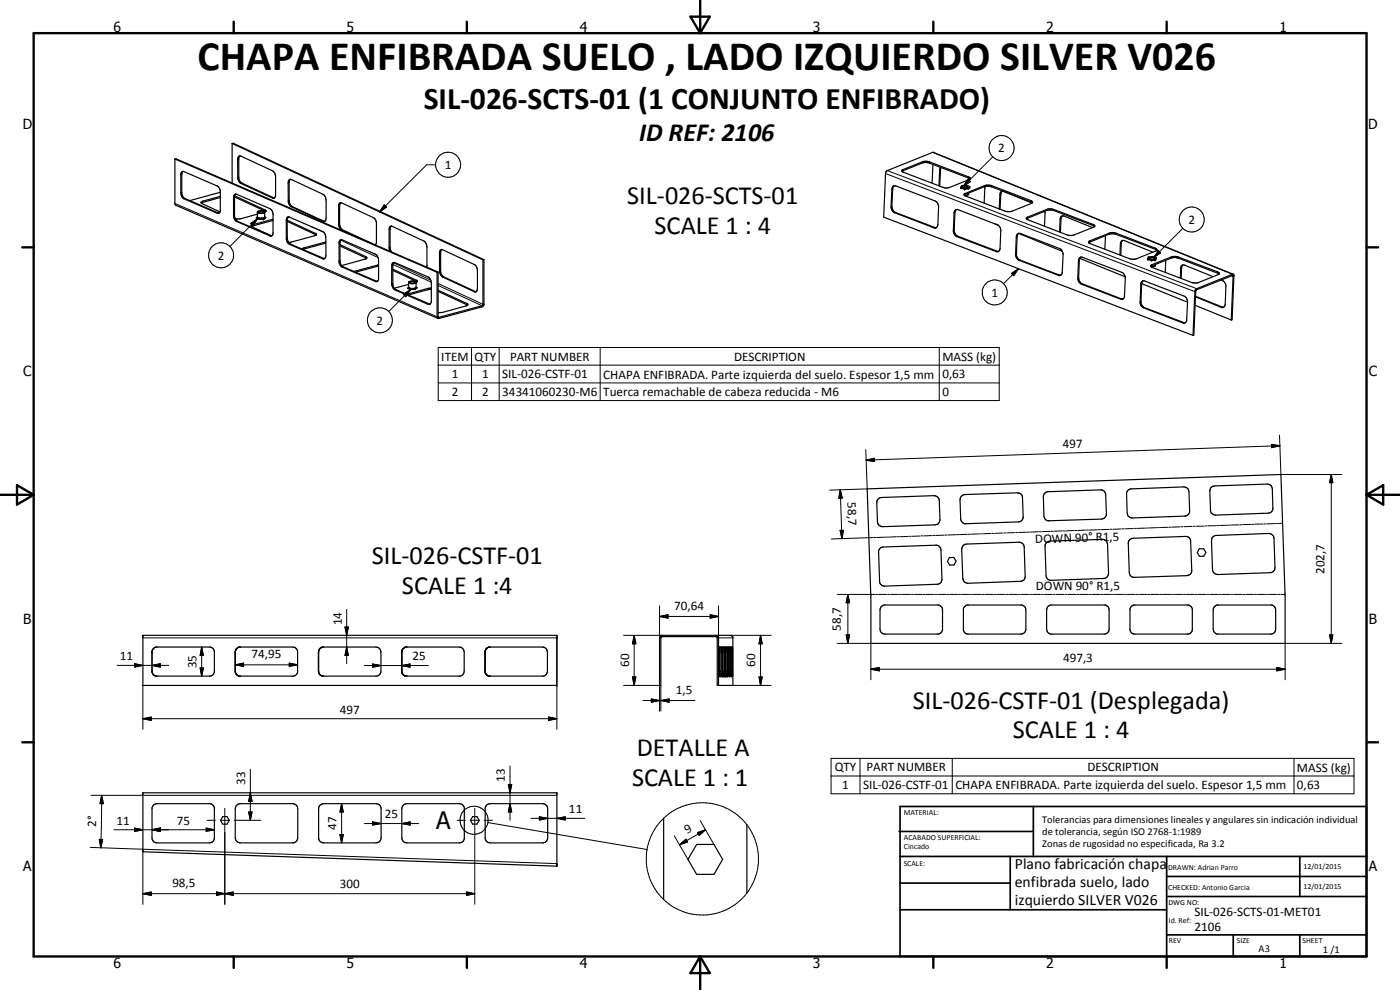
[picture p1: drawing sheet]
<svg xmlns="http://www.w3.org/2000/svg" width="420mm" height="297mm" viewBox="0 0 420 297" stroke-linecap="round" stroke-linejoin="round" font-family="sans-serif">
<g fill="none" stroke="#000" stroke-width=".35">
<path d="M52.5 47.7v13.3l.3 .6 78.7 33.9M52.5 47.7l.3-.1 78.7 34M52.5 47.7l78.7 34M54.4 51.7l.3-.2h.5l10.4 4.5 .5 1.3v5.9l-.2 .6-.7 .2-10.3-4.6-.6-1.6v-5.6zM54.9 51.4l-.3 .7v5.9l.5 1.3 10.6 4.6M66.1 58.9l-5.2 1.4-.5 .4 .2 .4 5.4 2.5M66.1 59.3l-5.7 1.7M66.1 57.7l-9.2 2.5M69.7 43.1v11.8M69.7 43.1l.3-.1 75.2 34.9M69.7 43.1l75.2 34.9M70.4 58.4l.6-.1 10.4 4.6 .5 1.2v6l-.3 .7-.4 .1-10.3-4.5-.4-.4-.4-1.3v-5.4z"/>
<path d="M70.4 59.1l9.3 4.4M70.4 58.8l9.1 4.2 .3 .2-.1 .3M70.4 58.7v6.2l.6 1.3 10.6 4.6M70.8 58.3l-.4 .4M71.6 46.9l.7-.1 9.7 4.6 .5 .5 .2 .9-.1 6.4-.3 .2h-.5l-9.5-4.4a2.13 2.13 0 0 1-.9-1.8l-.1-5.4zM72 46.8l-.3 .7v5.9l.3 1.1 .5 .4 9.8 4.5M87.2 53.8l-.4 .9v5.4l.1 .9 .5 .7 10.1 4.8M87.2 53.8l-.6 .3-.1 .8v5.6l.4 1.1 .5 .4 9.5 4.5h.5M87.2 53.8l9.7 4.5a2.13 2.13 0 0 1 1 1.8v5.4l-.5 1M267.9 56l.3-.2h.6l11.8 4.5a2.01 2.01 0 0 1 1.1 1.8l-.2 5.3a.89 .89 0 0 1-1.3 .9l-12.1-4.7-.6-1-.1-.6 .3-5.2zM268.4 55.8l-.5 .6-.2 5.5a2.16 2.16 0 0 0 1.1 1.9l12.2 4.5M270.7 51.4l6.3-2.6 .8-.1 1.1 .2 12.2 4.8"/>
<path d="M270.7 51.1l6.3-2.6 1.2-.1 12.5 4.7a.41 .41 0 0 1 .5 .3 .41 .41 0 0 1-.4 .5l-6 2.4-1.1 .1-12.8-4.8-.2-.2zM280 49.3l-.3 5.7M282.3 50.2l-.3 .6-.2 5M282.5 50.3l-.2 .4-.3 5.2M288.4 56.2h.1M288.4 56.2v.1M288.4 56.3l1 .4 1.2-.1M288.4 56.3l.9 .3M288.4 56.3h.1M288.5 56.3l.9 .3M289 55.9l.5-.1a.48 .48 0 0 1 .6 0 .48 .48 0 0 1 .2 .5 1.02 1.02 0 0 1-1.3-.3zM289.3 56.6h.3"/>
<path d="M289.3 56.6h.1M289.4 58.5l13 5 1.3-.1 6-2.4M289.4 58.5l6.1-2.5 1.3-.1 13 4.9M289.4 58.5l.1-.4 6-2.4 1.3-.2 12.6 4.7 .5 .4-.1 .2M290.6 56.6h.1M290.6 56.5l-1 .1M290.6 56.5v.1M290.6 56.6l-1.1 .1M290.7 58l-.2 .5-1 .1M290.8 56.4l-.2 .1M290.8 56.4v.1M290.8 56.5l-.2 .1"/>
<path d="M291 56l-.1-.1a2.62 2.62 0 0 0-2.2-.2l-.3 .5M291 56l-.2 .4M291 56l-.2 .5M295.5 56l-.2 5M300.8 57.4l-.5 .9-.2 4.5M300.8 57.4l8.9 3.5M300.8 57.4l-.4 .1-.3 .6-.2 4.6M77.1 65.4l.7 .4 1.4-.1M77.1 65.4l.7 .3M77.2 65.1l-.1 .3M77.2 64.3l-4.9 1.3-1.7 .1M77.5 65.3l.1 .1"/>
<path d="M77.5 65.3v.1M77.5 65.3l-.4 .1M77.6 63.5l.6-.1a.51 .51 0 0 1 .8 .4l-.9 .1zM77.6 65.4l1.5 .3M77.6 65.4l.2 .3M77.8 65.7l.1 .1M77.8 65.7h.1M77.9 65.7v.1M79.1 65.7h.1M79.1 65.7l-1.2 .1M79.2 65.7h.1M79.2 65.7h-.1"/>
<path d="M79.4 63.6a1.72 1.72 0 0 1-2.2 .1M79.4 65.2l-1.5 .5M79.4 63.6l-.6-.3a1.41 1.41 0 0 0-1.6 .3v1.6l.3 .1M79.4 65.2l-.2 .5M79.4 65.2h.1M79.4 63.6v1.6M79.4 65.1l.1 .1M79.5 65.2l.1 .1M79.6 65.3h.1M79.6 65.2l-.4 .5M79.6 65.3l-.4 .4M79.7 63.5l-.3 .2"/>
<path d="M81.9 65.8l-5.8 1.6-.6 .3 .1 .3 5.9 2.8M81.9 66.1l-6.3 1.8M86.1 65.4l.6-.3 10.1 4.4a1.85 1.85 0 0 1 1 1.7v5.4l-.3 .9-.3 .2-10.3-4.4-.7-.7-.3-.8zM86.2 66.1l8.6 4 .1 .4M86.2 66.4l8.7 4.1M86.6 65.1l-.4 .9v5.7l.6 1.3 10.6 4.6M94.9 70.5l-8.3 2.2M97.8 72.6l-6.6 1.8-.6 .3M97.8 72.9l-6.9 1.9M102 73.4l7.8 3.6 .3 .2-.1 .3M102 73.8l8 3.7M102 72.1l.7-.1 10.3 4.5 .6 1.3v5.9l-.2 .6-.7 .2-10.4-4.6-.5-1.3v-5.9z"/>
<path d="M102.3 60.8l-.4 .7v5.9l.3 .9 .4 .6 8.8 4M102.4 60.8l-.5 .2-.3 .6 .1 6.2 .7 1.2 2.2 1M102.4 60.8l10 4.8 .6 1.2v6l-.4 .6M102.4 71.9l-.4 1 .1 5.6 .3 1.1 .6 .5 10.2 4.4M110 77.5l-7.5 2.2M113.6 79.5l-7.4 1.9M113.6 79.8l-6.9 1.9M117 75.4l-.2-.9v-5.9l.2-.6 .5-.1 10.1 4.7 .5 1.6-.1 5.9M117.4 67.9l-.4 .9 .1 5.6 .4 1.2M117.8 78.9l.7-.1 10.4 4.6 .5 1.2v6l-.2 .6-.7 .1-10.3-4.6-.7-1.5v-5.4zM118.3 78.7l-.4 .8v5.9l.5 1.3 10.7 4.6M132.2 75.1l.5-.3 9.7 4.6 .5 .4 .4 1.4v5.3a.77 .77 0 0 1-.2 .8 .77 .77 0 0 1-.7 .2l-9.9-4.7-.6-1.5v-5.7z"/>
<path d="M132.6 74.8l-.4 .8v5.9l.6 1.3 10.1 4.7M144.9 78v13.4l-.1 .3-13 3.5-.3-.3M145.2 77.9v13.7l-.6 .5-13.1 3.4M145.2 77.9l-.3 .1M287.1 62.9l-.5 .9-.2 5.3v.5l.6 1 12.7 4.8M287.1 62.9l12.4 4.6M287.1 62.9l-.5 .3-.3 .7-.2 5.6 .4 1 .7 .5 11.7 4.5a.88 .88 0 0 0 1.2-1l.2-5.5-.3-.9-.5-.6M298.5 67.1l1 .4M305.4 70.1h.8l12.2 4.7 .7 1.6-.3 5.3a.87 .87 0 0 1-1.2 .9l-11.8-4.5a2.01 2.01 0 0 1-1-1.8l.2-5.3zM305.7 70l13.1 5.4M305.7 70l-.4 .9-.3 5.3 .1 .6 .6 1 12.6 4.7M308 65.7l6.1-2.5 1.7-.2 12.7 5"/>
<path d="M308 65.3l6.4-2.6h1.1l12.6 4.7 .5 .3-.4 .5-6.1 2.4-1.1 .1-12.7-4.8zM309.8 60.8l-.1 .2M313.6 63.4l-.1 4.5M318.8 64.8l-.4 .9-.1 4M318.9 64.8l9 3.5M318.9 64.8l-.5 .3-.2 .4-.2 4.1M324.1 77.3l.8-.1 11.7 4.5a1.94 1.94 0 0 1 1.1 1.8l-.2 5.3a.88 .88 0 0 1-1.2 .9l-11.8-4.4-.6-.5-.4-1.4 .2-5.3zM324.1 77.5l13.6 5.6M324.4 77.1l-.5 .9-.2 5.4 .2 .8 .4 .7 12.7 4.8M326.7 72.8l6.1-2.5 1.4-.2 13 5M326.8 72.5l6.3-2.6 .8-.1 1.1 .2 11.7 4.5 .5 .5-6.1 2.6-1.3 .2-12.8-4.8-.3-.2zM331.7 70.7l-.1 4.1"/>
<path d="M337 72.1l-.5 .9-.1 3.6M337 72.1l9 3.5M337 72.1l-.5 .3-.2 .5-.2 3.6M344.4 77.6l.1 .1M344.4 77.6h.1M344.5 77.7l1 .4M344.5 77.7l.8 .3M345 77.4l1-.2 .5 .4-.9 .2-.5-.2zM345.3 78h.2M345.3 78h.1M345.4 79.9l6.3-2.6h1.1l13 4.9M345.4 79.9v-.3l.3-.2 6-2.4h1.4l12.3 4.6 .5 .3-.1 .4"/>
<path d="M345.4 78v.1M345.4 79.9l.1 .2M345.4 78l.1 .1M345.5 78v.1M346.6 77.9l-1.3 .1M346.6 77.9h.1M346.7 78l-1.2 .1M346.7 77.9l-.1 .1M346.7 79.3l-.2 .6-1 .2M346.8 77.9h-.2M346.8 77.9h-.1M347 77.4l-1.1-.4-1.3 .1-.2 .5"/>
<path d="M347 77.4l-.2 .5M349.8 78.1l-.1 3.6M355 79.5l-.4 .6-.1 3.4M355 79.5l9.1 3.5M355 79.5l-.5 .3-.1 .4-.2 3.2M117.9 80.8l7.2 3.3 .1 .4M117.9 81.1l7.3 3.4M122.5 86.4l.8 .5 1.2-.1M122.5 86.5h.1M122.5 86.4v.1M122.5 86.5l.7 .3M122.6 84.7a1.81 1.81 0 0 0 2.3 .1"/>
<path d="M122.6 85.3l-4.3 1.2M122.6 86.1l.3 .3M122.6 84.7a1.88 1.88 0 0 1 2.3 0v1.5l-.3 .5M122.6 86.1l-.1 .3M122.6 84.7v1.4M122.9 86.4l.2 .1M122.9 86.4l-.4 .1M122.9 86.4l.1 .1M123 86.5l.6 .1M123.1 84.6a.9 .9 0 0 1 1.3 .2l-.2 .2a.84 .84 0 0 1-1.1-.4zM123.1 86.5l.1 .3M123.2 86.8h.1"/>
<path d="M123.2 86.8l.1 .1M123.3 86.8v.1M123.6 86.6l.9 .1M123.6 86.6l-.3 .2M123.8 86.6h-.2M124.5 86.8h.1M124.5 86.7v.1M124.5 86.7h.1M124.5 86.8l-1.2 .1M124.6 86.7v.1M124.9 86.1l.1 .2M124.9 86.3l-1 .3"/>
<path d="M124.9 86.3l.1 .1-.5 .4M125 86.3l-.4 .5M125.2 84.5l-.3 .2M129.4 86.4l-1 .1-6.4 1.8M129.4 86.8l-6.9 1.7M131.2 95l.3 .5M131.2 81.7v13.3M131.5 87.1l8.6 4 .3 .3-.1 .2M131.5 87.4l8.8 4.2M131.5 94.9l-.3 .1M131.5 81.6v13.3M131.5 81.6l-.3 .1"/>
<path d="M140.3 91.6l-7.5 2.1-1.3 .1M342.6 84.6l.8-.4 11.9 4.6a1.95 1.95 0 0 1 1.1 1.8l-.3 5.3a.87 .87 0 0 1-1.1 1l-11.8-4.5a1.72 1.72 0 0 1-1-1.8l.2-5.3zM342.6 85.1l13.8 5.6M343.1 84.3l-.5 .9-.2 5.3a1.88 1.88 0 0 0 1 1.8l12.3 4.5M345.5 80.1l12.6 4.8 1.4-.1 6.3-2.5M358.7 91.6l10.8 4.4M358.8 88.9l8.4 3.3M366.5 84a1.98 1.98 0 0 1 1.4 2l-.2 5.3a.9 .9 0 0 1-1.1 .9l-7.8-3.1M370.1 82.9l-.2-.3-11 4.5-.6 13.4-.3 .1M370.1 82.9l-.6 13.1M370.1 82.3l-90-36.6-13.9 5.5-.4 .5-.6 13.5 92.8 35.4M370.2 82.3l-11.1 4.3-.3 .4-.8 13.6"/>
<path d="M370.2 82.3l.1 .5M370.3 82.8l-.2 .1M370.3 82.8l-.5 13.1-.3 .1M260.3 146.7l124.1-4.3 1.3 36.4v14.2h-124.3v-14.2zM263.3 150l.7-.6 .6-.1 15.7-.6a1.6 1.6 0 0 1 1.6 1.5l.2 5.7a1.52 1.52 0 0 1-1.5 1.6l-15.7 .5a1.52 1.52 0 0 1-1.6-1.4l-.2-5.8zM288.5 148.9l1.1-.5 15.7-.5a1.45 1.45 0 0 1 1.6 1.4l.2 5.8a1.52 1.52 0 0 1-1.5 1.5l-15.7 .5a1.52 1.52 0 0 1-1.6-1.4l-.2-5.7zM313.5 148l1.1-.5 16-.5 .8 .4 .4 .7 .3 6.1-.3 .8-.9 .7-16 .6a1.45 1.45 0 0 1-1.6-1.5l-.2-6zM338.5 147.2l.7-.5 16.1-.6a1.52 1.52 0 0 1 1.5 1.5l.2 6-.4 .8-.5 .3-16.3 .7-.6-.1-.6-.5-.3-.8-.2-6.1zM363.3 146.5l.6-.6 .6-.1 15.8-.6a1.6 1.6 0 0 1 1.5 1.5l.2 5.7a1.45 1.45 0 0 1-1.4 1.6l-15.8 .6a1.52 1.52 0 0 1-1.5-1.5l-.2-5.8zM264.1 164.6l1-.5 15.7-.5 .9 .2 .6 .7 .1 .5 .3 8.8a1.45 1.45 0 0 1-1.4 1.5l-15.8 .6a1.52 1.52 0 0 1-1.5-1.5l-.3-9zM284.9 167.3h1.3l.7 1.1-.6 1.1h-1.3l-.7-1.1zM289 163.7l1.1-.5 15.7-.5a1.52 1.52 0 0 1 1.6 1.4l.3 8.8a1.39 1.39 0 0 1-1.5 1.5l-15.7 .6a1.52 1.52 0 0 1-1.5-1.5l-.4-8.7z"/>
<path d="M314 162.9l1.1-.6 15.7-.5 .9 .3 .4 .3 .3 .9 .3 8.7a1.52 1.52 0 0 1-1.5 1.6l-15.7 .5-.8-.2-.6-.7-.2-.5-.3-9.1zM339 162l1.1-.5 16.3-.5 .5 .3 .4 .8 .4 9.1a1.51 1.51 0 0 1-1.5 1.5l-15.7 .5a1.45 1.45 0 0 1-1.6-1.4l-.3-9.1zM359.9 164.7l1.3-.1 .7 1.1-.6 1.2h-1.3l-.7-1.1zM364 161.1l.8-.4 16-.6a1.59 1.59 0 0 1 1.5 1.4l.3 8.8-.2 .8-.6 .6-16.3 .7a1.6 1.6 0 0 1-1.6-1.5l-.3-8.7zM42.9 190.6h124.2v15.1h-124.2zM45.8 195.1v6.9M45.8 195.1l-.2 .5M46 194.6l-.2 .5M46.6 194.2h16.8l.5 .4 .4 .8v6.3l-.4 .7-.8 .5h-16.3l-.5-.3-.5-.6M46.6 194.2l-.6 .4M70.6 195.4v6l.3 .8M71 194.6l-.4 .8"/>
<path d="M71.1 194.6l-.5 .8M71.3 194.4l-.2 .2M71.5 194.2l-.5 .4M72.1 194.1l16.3 .1 .7 .6 .2 .6v6.3l-.2 .5-1 .7h-16.3l-.5-.3M72.1 194.1l-.6 .1M95.6 195.6v5.8M95.7 195.1l-.1 .5M96 194.6l-.3 .5M96.3 194.4l-.3 .2M97.1 194.1l16.3 .1 .7 .6 .2 .8v5.8l-.2 .8-1 .7h-16.3M97.1 194.1l-1.1 .5M97.1 194.1l-.6 .1"/>
<path d="M120.6 195.4v.2M120.7 195.1l-.1 6.6M120.9 194.8l-.2 .3M121.3 194.4l-.3 .2M121.5 194.2l-.7 .6 .3-.2M122.1 194.1h15.7a1.52 1.52 0 0 1 1.5 1.5v5.8l-.2 .8-.7 .6-16.6 .1M122.1 194.1l-.6 .1M145.6 195.4v6.3M145.6 195.4l.1 6.6M145.9 194.8l-.3 .6M146.2 194.4l.9-.3h15.7l1.1 .5 .4 1v5.8l-.3 .8-.6 .6-16.6 .1-.5-.3M146.3 194.4l-.7 1"/>
<path d="M146.8 194.2l-.6 .2M147.1 194.1l-.3 .1M167.1 191.3v.1M167.1 190.6v.1M198.1 191l.6-.4 20.9 .2 .4 .5v14.4h-4.7v-14.3l-.4-.4-16.5 .1-.1 14.6h-.4zM214.9 190.6l.1 .1M215.2 190.7l.4 .7M215.3 191.4h.3M215.6 191.4v14.3M215.8 194.1l.6 .1-.1 8.7h-.5l-.1-.3zM215.9 194.1l.1 8.8M216.3 194.1v.1"/>
<path d="M216.6 194.2l.6-.1v.3v8.5h-.6zM216.8 194.1v8.8M217.5 194.1h.6v8.8h-.6zM217.7 194.1v8.8M218.4 194.1l.6 .1-.1 8.7h-.5l-.1-.3zM218.6 194.1v8.8M218.9 194.1v.1M219.2 194.2l.6-.1 .1 .3-.1 8.5h-.6zM219.4 194.1v8.8M264.4 182.2l.9-.7 16.6 .1 .7 .6 .3 .6v6.3l-.7 .9-.6 .2h-16.6l-.6-.6-.3-.8v-5.8zM289.5 181.9l.8-.4 16.6 .1 .7 .6 .3 .8-.1 6.4-.6 .6-.5 .2h-16.7l-.9-1.1v-6.3zM314.5 181.9l.8-.4 16.6 .1 .7 .6 .3 .8-.1 6.4-.6 .6-.5 .2h-16.7l-.6-.6-.3-.8v-5.8z"/>
<path d="M339.5 181.9l.8-.4 16.6 .1 .7 .6 .2 .6-.1 6.6-.5 .6-.6 .2h-16.5l-.6-.4-.4-.7v-6.3zM364.4 182.2l.9-.7 16.6 .1 .7 .6 .3 .8-.2 6.4-.3 .4-.7 .4h-16.7l-.6-.6-.3-.8v-5.8zM45.6 201.4l.2 .6M70.6 201.7l.3 .5M70.9 202.2l.4 .4M95.6 201.4l.1 .6M95.6 201.7l.1 .3M95.6 201.4l.1 .3M95.7 202l.6 .6M96.3 202.6l.5 .3M96.5 202.8l.3 .1M120.6 201.7v-.3v.3"/>
<path d="M120.6 201.7l.7 .9M120.7 202l.1 .2M120.8 202.2l.4 .4M121.2 202.6l.3 .2M121.5 202.8l.3 .1M145.6 201.7l.2 .5M145.6 201.7l.1 .3M145.7 202l.2 .2M145.8 202.2l.5 .4M146.2 202.6l.6 .3M42.9 237.9h124.2v22l-124.2-4.3zM46 241.6l1.1-.5h15.8l.8 .3 .6 1v9.6l-.6 .6-.8 .3h-15.8l-.8-.3-.7-.9v-9.3z"/>
<path d="M66.8 245h1.3l.7 1.1-.7 1.2h-1.3l-.6-1.2zM70.9 241.8l.4-.4 .8-.3h15.8a1.52 1.52 0 0 1 1.5 1.5v8.8a1.45 1.45 0 0 1-1.5 1.5h-15.8a1.52 1.52 0 0 1-1.5-1.5v-8.8zM96 241.6l1.1-.5h15.7a1.52 1.52 0 0 1 1.6 1.5v8.8a1.45 1.45 0 0 1-1.6 1.5l-16.2-.1a1.34 1.34 0 0 1-1-1.4v-8.8zM120.9 241.8l.4-.4 .8-.3h15.8l.8 .3 .6 1v9.3l-.6 .9-.8 .3h-15.8a1.52 1.52 0 0 1-1.5-1.5v-8.8zM141.8 245h1.4l.6 1.1-.6 1.2h-1.4l-.6-1.2zM146 241.6l1.1-.5h15.7l.9 .3 .4 .4 .3 .8v8.8a1.52 1.52 0 0 1-1.6 1.5h-15.7l-.8-.3-.7-.9v-9.3zM167.1 259.9h.1M167.1 259.1v.2M199.2 245.5v24.4M209.1 253.4h5.2l2.6 4.5-2.6 4.4h-5.2l-2.7-4.4zM224.1 247.4v20.5"/>
</g>
<g fill="none" stroke="#000" stroke-width=".3">
<path d="M54.6 57.8h-.3M54.6 52.4l-.3 .1M55.5 59.6h-.3M70.4 59.2l-.3 .1M71.7 47.8h-.4M71.7 53.1l-.3 .1M72.5 54.9l-.2 .1M82.1 59.4h-.3M86.8 54.7l-.3 .2M130.7 49.4h-2.7l-14.1 14.2M265.8 52.1l92.8 35.4 .2-.1M266.3 51.2l92.8 35.4v.4"/>
<path d="M267.9 56.6l-.2 .2M271 50.9v.3M276.8 48.6v.3M278.9 48.6v.3M279.9 45.7l90 36.6v.4M282.3 50.9l-.3 .2M289.7 58v.3M290.5 53.8l.7 .7-2.1 1.4zM290.7 53.1v.3M295.5 55.7v.3M297.6 55.7v.3M298 47l-8.9 8.9"/>
<path d="M300.3 58.3l-.2 .1M52.5 61l78.7 34M60.9 60.3v.4M65.5 63.9l-.3 .1M70.4 64.6l-.3 .1M71.3 66.4l-.2 .1M75.2 67.1l2.1-1.4-1.4 2zM76.1 67.4v.3M77.2 65.2l-.3 .2 .9 .4h1.5l.5-.5-.3-.1M77.3 65.7l-8.3 8.3M79.5 63v.3M81.3 70.7l-.3 .1"/>
<path d="M86.2 66l-.3 .1M86.2 71.4l-.3 .1M86.8 60.1l-.3 .1M87.2 73.2l-.3 .1M87.7 62h-.3M91.2 74.4v.3M93.4 68l3.8 1.7M94.6 70v.4M97.1 77.5l-.3 .1M97.2 66.4l-.3 .1M101.9 67.2h-.3M101.9 61.8h-.3"/>
<path d="M102 72.9h-.2M102.1 78.3l-.3 .1M102.3 72.1l11.1 5.2M102.8 69l-.2 .1M109.8 77v.4M111.1 75.6l1.8 .9M113.3 79.5v.4M115.3 61.5l.7 .6-2.1 1.5zM117 68.8l-.2 .1M117.1 74.2l-.3 .1M117.9 79.7l-.4 .1M117.9 79.3l11.5 5.4"/>
<path d="M118.1 78.9l11.1 5.1M132.2 75.8l-.3 .1M267.7 61.9l-.3 .1M268.8 63.8h-.3M280.5 68.2l-.3 .1M286.4 69.1l-.3 .1M286.6 63.8l-.3 .1M287.4 70.9l-.2 .1M299.2 75.4l-.3 .1M305 76.2l-.2 .1M305.3 70.9l-.3 .1M306.1 78l-.3 .1"/>
<path d="M308.4 65.2l-.1 .3M309.4 60.2v.4M314.2 62.8l-.1 .4M316.3 62.9v.3M318.4 65.7h-.2M323.9 78l-.2 .1M327.1 72.3v.3M328.1 67.4v.3M332.9 70l-.1 .3M335 70v.3M336.5 73l-.3 .1M345.7 79.4v.4"/>
<path d="M346.7 74.5v.3M347.6 75.2l.7 .7-2.1 1.4zM351.5 77.1v.3M353.6 77.1v.4M355 68.5l-8.8 8.8M103 80.1h-.3M106.3 81.4v.1M113 84.4l-.3 .1M117.9 85.1l-.4 .1M118.8 86.9l-.3 .1M121.1 88.3l2.1-1.4-1.4 2.1zM122.6 86.2l-.3 .3 .9 .4"/>
<path d="M123.2 86.9l-6.5 6.6M124.9 84.1v.3M124.9 86.2l.4 .2-.6 .5h-1.5M128.4 86.5v.4M128.8 91.2l-.3 .1M131.5 85l13.4 6.3 .3-.1M131.5 85.6l13.1 6.1v.4M131.5 95.1l.3 .1v.3M132.2 81.2l-.3 .1M133.1 83.1h-.3M140.1 91.1v.3M142.7 87.5h-.3"/>
<path d="M303.6 82l2-1.4-1.4 2.1zM305.6 80.6l-4.5 4.5M317.9 82.5l-.3 .1M323.7 83.4h-.2M324.8 85.1l-.3 .2M336.5 89.7h-.2M342.4 90.5l-.2 .1M342.6 85.2l-.2 .1M343.4 92.3l-.2 .1M354.6 80.4l-.2 .1M355.2 96.8l-.2 .1M365.4 81.6v.4"/>
<path d="M366.8 92.1l-.2 .1M369.6 82.7l.5 .2M131.5 104.3h168.4v15.9h-168.4zM131.5 109.6h168.4M131.5 114.9h168.4M141.5 104.3v15.9M149.8 104.3v15.9M180.1 104.3v15.9M281.9 104.3v15.9M259.8 134.9l.5 11.8-11.3 .4M259.9 138.1l2.5-.6 .1 1zM381.6 133.3l2.5 .4-2.5 .6z"/>
<path d="M384 130.6l.4 11.8h18.3M384.1 133.7l-124.2 4.4M252.1 159.1h1l-.4 2.5zM252.2 147l.6 2.4-1.1 .1zM252.2 147l.5 14.6M300.9 159.9l-2.3 .1M301.8 159.9h-.5M304.5 159.8l-2.3 .1M305.4 159.8h-.6M308 159.7l-2.3 .1M308.3 159.7h.6M311.6 159.6h-2.4"/>
<path d="M311.9 159.6h.6M315.2 159.4l-2.4 .1M315.5 159.4h.5M318.7 159.3l-2.4 .1M319 159.3h.6M322.2 159.2l-2.3 .1M322.5 159.2h.6M325.8 159l-2.4 .2M326.1 159h.6M329.3 159h-2.3M329.6 158.9h.6M332.9 158.8l-2.4 .1"/>
<path d="M333.2 158.8h.6M336.5 158.7l-2.4 .1M336.8 158.7h.5M340 158.6l-2.4 .1M340.3 158.5h.6M343.6 158.5h-2.4M344.4 158.4l-.6 .1M347.1 158.3l-2.4 .1M348 158.3h-.6M350.6 158.2l-2.3 .1M351.5 158.2h-.6M354.2 158.1l-2.4 .1"/>
<path d="M355 158l-.5 .1M357.7 157.9l-2.3 .1M358.6 157.9h-.6M361.3 157.9h-2.4M362.2 157.8h-.6M364.8 157.7l-2.4 .1M365.1 157.7h.6M368.4 157.6h-2.4M368.7 157.6h.6M371.9 157.5h-2.3M372.8 157.4l-.6 .1M375.5 157.4h-2.4"/>
<path d="M376.4 157.3l-.7 .1M379 157.2l-2.4 .1M379.9 157.2h-.6M382.6 157.1l-2.4 .1M383.4 157.1h-.5M384.9 157l-1.2 .1M399.5 142.4l.5 2.4h-1zM399.5 142.4v50.6M251.3 178.4h11.2M254.5 178.4l.5 2.4h-1.1zM254.5 178.4v14.6M261.9 161.3l-12.4 .4"/>
<path d="M262.2 161.3h.6M262.8 178.4h.6M263.7 178.4h2.4M265.5 161.2l-2.4 .1M265.8 161.2h.6M266.4 178.4h.6M267.3 178.4h2.4M269 161l-2.4 .2M269.3 161h.6M269.9 178.4h.6M270.8 178.4h2.4M272.6 161h-2.4"/>
<path d="M272.9 160.9h.6M273.5 178.4h.6M274.4 178.4h2.4M276.1 160.8l-2.3 .1M276.4 160.8h.6M277 178.4h.7M277.9 178.4h2.4M279.7 160.7l-2.4 .1M280 160.7h.6M280.6 178.4h.6M281.5 178.4h2.3M283.2 160.6l-2.3 .1"/>
<path d="M284.1 178.4h.6M284.1 160.5l-.6 .1M285 178.4h2.4M286.8 160.4l-2.4 .1M287.7 178.4h.6M287.7 160.4h-.6M288.6 178.4h2.3M290.3 160.3l-2.4 .1M291.2 160.3h-.6M291.2 178.4h.6M292.1 178.4h2.4M293.9 160.2l-2.4 .1"/>
<path d="M294.8 160.1l-.6 .1M294.8 178.4h.6M295.7 178.4h2.4M297.4 160.1h-2.3M298.3 160l-.6 .1M298.4 178.4h.5M299.2 178.4h2.4M301.9 178.4h.6M302.8 178.4h2.4M305.5 178.4h.5M306.4 178.4h2.3M309 178.4h.6"/>
<path d="M309.9 178.4h2.3M312.6 178.4h.5M313.5 178.4h2.3M316.1 178.4h.6M317 178.4h2.4M319.7 178.4h.5M320.6 178.4h2.3M323.2 178.4h.6M324.1 178.4h2.4M326.8 178.4h.6M327.6 178.4h2.4M330.3 178.4h.6"/>
<path d="M331.2 178.4h2.4M333.9 178.4h.6M334.8 178.4h2.3M337.4 178.4h.6M338.3 178.4h2.4M341 178.4h.6M341.9 178.4h2.3M344.5 178.4h.6M345.4 178.4h2.4M348.1 178.4h.6M348.9 178.4h2.5M351.6 178.4h.6"/>
<path d="M352.5 178.4h2.4M355.2 178.4h.6M356.1 178.4h2.3M358.7 178.4h.6M359.6 178.4h2.4M362.3 178.4h.6M363.2 178.4h2.3M365.8 178.4h.6M366.7 178.4h2.4M369.4 178.4h.6M370.3 178.4h2.3M372.9 178.4h.6"/>
<path d="M373.8 178.4h2.4M376.5 178.4h.6M377.4 178.4h2.4M380.1 178.4h.5M380.9 178.4h2.4M383.6 178.4h.6M384.5 178.4h1.1M35.2 199.6h15.4M40.4 199.1l2.5 .5-2.5 .6zM42.9 191.4h124.2M45.6 199.6l2.5-.5v1.1zM45.6 195.6h.1"/>
<path d="M60.5 194.1l.5 2.5h-.9zM60.5 194.1v8.8M70.6 199.5l2.5-.5v.9zM70.6 195.6h.1M70.6 199.5h18.7M86.8 199l2.5 .5-2.5 .4zM95.6 195.6h.1M103.5 188.1h1.1l-.6 2.5zM104 194.1l.6 2.5h-1.1zM104 182.8v16.3M109.3 199.7h19.3M111.8 199.2l2.5 .5-2.5 .5z"/>
<path d="M120.6 199.7l2.5-.5v1zM120.6 195.6h.1M145.6 195.6h.1M187.1 190.6h11.6v.4M190.3 190.6l.5 2.6h-1zM190.3 190.6v15.1M197.9 185l2.6-.6v1.1zM197.9 181.8v9.6h.4M197.9 185h17.7M213.1 184.4l2.5 .6-2.5 .5zM214.9 190.6v.4M215.6 181.8v9.6h4.4"/>
<path d="M216 195.6h.4M216.9 195.6h.3M217.8 195.6h.3M218.6 195.6h.4M219.2 190.6h12.2M219.5 195.6h.4M228.2 190.6l.6 2.6h-1zM228.2 190.6v15.1M251.3 193h10.1v11M253.9 190.5h1.1l-.5 2.5zM399 190.5h1l-.5 2.5zM402.7 193h-17v11"/>
<path d="M42.9 215.6l2.5-.5v1.1zM42.9 215.6h124.2M42.9 205.7v13.1M45.6 201.4h.1M60.1 200.4h.9l-.5 2.5zM70.6 201.4h.1M95.6 201.4h.1M120.6 201.4h.1M145.6 201.4h.1M164.6 215.1l2.5 .5-2.5 .6zM167.1 205.7v13.1M187.1 205.7h10.8v7.7"/>
<path d="M189.8 203.1h1l-.5 2.6zM192.9 210.2h15.7M195.5 209.7l2.4 .5-2.4 .5zM198.3 210.2l2.5-.5v1zM198.3 205.7v7.7M216 201.4h.4M216.9 201.4h.3M217.8 201.4h.3M218.6 201.4h.4M219.5 201.4h.4M220 205.7h11.4M227.8 203.1h1l-.6 2.6z"/>
<path d="M261.4 200.8l2.5-.5v1zM261.4 200.8h124.3M383.2 200.3l2.5 .5-2.5 .5zM27.3 238.6h139.8M30.5 238.6l.5 2.5h-1zM30.5 238.6l-.2 15.8M75.1 237.9l.5 2.5h-1zM75.1 230.8v15.3M152.6 235.4h1l-.5 2.5zM153.1 229.8v16.3M249.4 227.5h156.9v10.7h-156.9zM249.4 232.8h156.9"/>
<path d="M258.1 227.5v10.7M285.8 227.5v10.7M388.4 227.5v10.7M27.1 254.3l15.8 .5M29.8 251.8l1 .1-.5 2.5zM34.2 249h30.1M40.4 248.5l2.5 .5-2.5 .5zM42.9 254.8l124.2 4.3M42.9 254.8v16.6M45.6 249l2.5-.5v.9zM45.6 249l2.5-.5v1zM45.6 249l2.5 .4"/>
<path d="M61.9 248.5l2.4 .5-2.4 .4zM62.2 246.1h2.5M66.2 246.1h2.6M67.5 242.5v28.9M70.3 246.1h8M74.6 243.6h1l-.5 2.5zM102 250.4h1l-.5 2.5zM102.5 241.1l.5 2.5h-1zM102.5 241.1v11.8M109.4 247.1h16.2M111.8 246.6l2.6 .5-2.6 .5zM120.6 247.1l2.5-.5v1z"/>
<path d="M137.2 246.1h2.5M141.2 246.1h2.6M142.5 242.5v28.8M145.3 246.1h2.5M146.4 246.8l47.8 8.1M153.1 241.1l.5 2.5h-1zM159.3 245.5h16.2M161.9 245.1l2.5 .4-2.5 .5zM167.1 245.5l2.5-.4v.9zM202.3 250.7l4.1 7.2M203.9 253.5l2-1.7 .4 .8zM209.3 249.8l2.4-.8-1.9 1.7z"/>
<path d="M210.1 246.2l4.2 7.2M211.7 249l-7.8 4.5M42.9 268.1l2.5-.5v1zM42.9 268.1h99.6M65 267.6l2.5 .5-2.5 .5zM67.5 268.1l2.5-.5v1zM140 267.6l2.5 .5-2.5 .5z"/>
<circle cx="134.5" cy="49.4" r="3.8"/>
<circle cx="300.6" cy="44.4" r="3.8"/>
<circle cx="66.4" cy="76.6" r="3.8"/>
<circle cx="357.7" cy="65.9" r="3.8"/>
<circle cx="114" cy="96.1" r="3.7"/>
<circle cx="298.5" cy="87.7" r="3.7"/>
<circle cx="142.3" cy="246.1" r="4.2"/>
<circle cx="210.8" cy="257.7" r="16.8"/>
</g>
<g fill="#000">
<circle cx="288.4" cy="56.2" r=".18"/>
<circle cx="288.4" cy="56.3" r=".18"/>
<circle cx="288.5" cy="56.3" r=".18"/>
<circle cx="289.4" cy="56.6" r=".18"/>
<circle cx="289.5" cy="56.6" r=".18"/>
<circle cx="289.6" cy="56.6" r=".18"/>
<circle cx="290.6" cy="56.6" r=".18"/>
<circle cx="291" cy="56" r=".18"/>
<circle cx="79.1" cy="65.7" r=".18"/>
<circle cx="112.6" cy="73.4" r=".18"/>
<circle cx="344.4" cy="77.6" r=".18"/>
<circle cx="344.5" cy="77.7" r=".18"/>
<circle cx="345.5" cy="78.1" r=".18"/>
<circle cx="345.6" cy="78" r=".18"/>
<circle cx="346.6" cy="77.9" r=".18"/>
<circle cx="346.6" cy="78" r=".18"/>
<circle cx="346.8" cy="77.9" r=".18"/>
<circle cx="42.9" cy="190.7" r=".18"/>
<circle cx="167.1" cy="191.4" r=".18"/>
<circle cx="167.1" cy="205.7" r=".18"/>
<circle cx="215.8" cy="202.9" r=".18"/>
<circle cx="216.3" cy="202.9" r=".18"/>
<circle cx="216.8" cy="202.9" r=".18"/>
<circle cx="217.2" cy="202.9" r=".18"/>
<circle cx="217.5" cy="202.9" r=".18"/>
<circle cx="217.7" cy="202.9" r=".18"/>
<circle cx="218.1" cy="202.9" r=".18"/>
<circle cx="218.4" cy="202.9" r=".18"/>
<circle cx="218.9" cy="202.9" r=".18"/>
<circle cx="219.4" cy="202.9" r=".18"/>
<circle cx="167.1" cy="259.5" r=".18"/>
</g>
<g fill="none" stroke="#000" stroke-width=".71">
<path d="M10.1 9.9h400v277.1h-400zM70.1 6.5v3.4M140.1 6.5v3.4M207.2 5h5.8l-2.9 4.9zM210.1 0v9.9M280.1 6.5v3.4M350.1 6.5v3.4M6.7 74.2h3.4M410.1 74.2h3.5M.1 148.5h10M5.1 145.6l5 2.9-5 2.9zM410.1 148.5h10"/>
<path d="M410.1 148.5l5-2.9v5.8zM6.7 222.7h3.4M410.1 222.7h3.5M70.1 287v3.4M140.1 287v3.4M210.1 287v10M210.1 287l2.9 5h-5.8zM280.1 287v3.4M350.1 287v3.4"/>
</g>
<g fill="none" stroke="#000" stroke-width=".51">
<path d="M269.8 249.5h40.3M270.1 242h140v45h-140zM270.1 257h140M303.2 257v16M310.1 242v15M350.1 257v30M390.1 257v12M270.1 265h33.1M270.1 273h80M350.1 269h60M350.1 263h60M350.1 280.5h60"/>
<path d="M370.1 280.5v6.5M390.1 280.5v6.5"/>
</g>
<g fill="#000">
<path d="M290.5 53.8l.7 .7-2.1 1.4zM75.2 67.1l2.1-1.4-1.4 2zM115.3 61.5l.7 .6-2.1 1.5zM347.6 75.2l.7 .7-2.1 1.4zM121.1 88.3l2.1-1.4-1.4 2.1zM303.6 82l2-1.4-1.4 2.1zM259.9 138.1l2.5-.6 .1 1zM381.6 133.3l2.5 .4-2.5 .6zM252.1 159.1h1l-.4 2.5zM252.2 147l.6 2.4-1.1 .1zM399.5 142.4l.5 2.4h-1zM45.6 199.6l2.5-.5v1.1z"/>
<path d="M60.5 194.1l.5 2.5h-.9zM70.6 199.5l2.5-.5v.9zM86.8 199l2.5 .5-2.5 .4zM103.5 188.1h1.1l-.6 2.5zM104 194.1l.6 2.5h-1.1zM120.6 199.7l2.5-.5v1zM190.3 190.6l.5 2.6h-1zM197.9 185l2.6-.6v1.1zM213.1 184.4l2.5 .6-2.5 .5zM228.2 190.6l.6 2.6h-1zM253.9 190.5h1.1l-.5 2.5zM254.5 178.4l.5 2.4h-1.1z"/>
<path d="M399 190.5h1l-.5 2.5zM40.4 199.1l2.5 .5-2.5 .6zM42.9 215.6l2.5-.5v1.1zM60.1 200.4h.9l-.5 2.5zM111.8 199.2l2.5 .5-2.5 .5zM164.6 215.1l2.5 .5-2.5 .6zM189.8 203.1h1l-.5 2.6zM195.5 209.7l2.4 .5-2.4 .5zM198.3 210.2l2.5-.5v1zM227.8 203.1h1l-.6 2.6zM261.4 200.8l2.5-.5v1zM383.2 200.3l2.5 .5-2.5 .5z"/>
<path d="M152.6 235.4h1l-.5 2.5zM29.8 251.8l1 .1-.5 2.5zM30.5 238.6l.5 2.5h-1zM40.4 248.5l2.5 .5-2.5 .5zM45.6 249l2.5-.5v.9zM45.6 249l2.5-.5v1zM61.9 248.5l2.4 .5-2.4 .4zM74.6 243.6h1l-.5 2.5zM75.1 237.9l.5 2.5h-1zM102 250.4h1l-.5 2.5zM102.5 241.1l.5 2.5h-1zM111.8 246.6l2.6 .5-2.6 .5z"/>
<path d="M120.6 247.1l2.5-.5v1zM153.1 241.1l.5 2.5h-1zM161.9 245.1l2.5 .4-2.5 .5zM167.1 245.5l2.5-.4v.9zM203.9 253.5l2-1.7 .4 .8zM209.3 249.8l2.4-.8-1.9 1.7zM42.9 268.1l2.5-.5v1zM65 267.6l2.5 .5-2.5 .5zM67.5 268.1l2.5-.5v1zM140 267.6l2.5 .5-2.5 .5z"/>
</g>
<text font-size="12.6" x="59.3" y="21">CHAPA ENFIBRADA SUELO , LADO IZQUIERDO SILVER V026</text>
<text font-size="9.4" x="127.2" y="32.9">SIL-026-SCTS-01 (1 CONJUNTO ENFIBRADO)</text>
<g font-size="7.9">
<text x="191.8" y="42.3">ID REF: 2106</text>
<text x="188.2" y="61.3">SIL-026-SCTS-01</text>
<text x="196.5" y="70.2">SCALE 1 : 4</text>
<text x="111.6" y="169.2">SIL-026-CSTF-01</text>
<text x="120.6" y="178.2">SCALE 1 :4</text>
<text x="273.9" y="212.6">SIL-026-CSTF-01 (Desplegada)</text>
<text x="304" y="221.6">SCALE 1 : 4</text>
<text x="191.1" y="226.8">DETALLE A</text>
<text x="189.7" y="235.8">SCALE 1 : 1</text>
</g>
<text font-size="7.2" x="130.9" y="248.8">A</text>
<g font-size="4.7">
<text x="304.6" y="260.8">Plano fabricación chapa</text>
<text x="304.6" y="266.2">enfibrada suelo, lado</text>
<text x="304.6" y="271.6">izquierdo SILVER V026</text>
</g>
<g font-size="4.2">
<text x="34" y="9.6">6</text>
<text x="104" y="9.6">5</text>
<text x="174" y="9.6">4</text>
<text x="244" y="9.6">3</text>
<text x="314" y="9.6">2</text>
<text x="384" y="9.6">1</text>
<text x="6.8" y="38.7">D</text>
<text x="410.6" y="38.7">D</text>
<text x="7" y="112.9">C</text>
<text x="410.8" y="112.9">C</text>
<text x="7" y="187.1">B</text>
<text x="410.8" y="187.1">B</text>
<text x="7" y="261.4">A</text>
<text x="410.8" y="261.4">A</text>
<text x="34" y="290.4">6</text>
<text x="104" y="290.4">5</text>
<text x="174" y="290.4">4</text>
<text x="244" y="290.4">3</text>
<text x="314" y="290.4">2</text>
<text x="384" y="290.4">1</text>
</g>
<g font-size="3.9">
<text x="299.6" y="45.7">2</text>
<text x="133.5" y="50.7">1</text>
<text x="356.6" y="67.1">2</text>
<text x="65.4" y="77.9">2</text>
<text x="297.5" y="89">1</text>
<text x="113" y="97.4">2</text>
<text x="132.4" y="108.2">ITEM</text>
<text x="135.6" y="113.5">1</text>
<text x="142.4" y="108.2">QTY</text>
<text x="144.7" y="113.5">1</text>
<text x="150.7" y="113.5">SIL-026-CSTF-01</text>
<text x="153.1" y="108.2">PART NUMBER</text>
<text x="181" y="113.6">CHAPA ENFIBRADA. Parte izquierda del suelo. Espesor 1,5 mm</text>
<text x="220.3" y="108.2">DESCRIPTION</text>
<text x="282.8" y="108.3">MASS (kg)</text>
<text x="282.8" y="113.5">0,63</text>
<text x="135.6" y="118.8">2</text>
<text x="144.7" y="118.8">2</text>
<text x="150.7" y="118.8">34341060230-M6</text>
<text x="181" y="118.9">Tuerca remachable de cabeza reducida - M6</text>
<text x="282.8" y="118.8">0</text>
<text x="319" y="134.5" transform="rotate(-2 319 134.5)">497</text>
<text x="254.4" y="150.7" transform="rotate(88 254.4 150.7)">58,7</text>
<text x="310.7" y="163" transform="rotate(-2 310.7 163)">DOWN 90° R1,5</text>
<text x="397.5" y="172.2" transform="rotate(-90 397.5 172.2)">202,7</text>
<text x="310.9" y="177">DOWN 90° R1,5</text>
<text x="202.3" y="182.9">70,64</text>
<text x="102.6" y="187.6" transform="rotate(-90 102.6 187.6)">14</text>
<text x="252.4" y="189.2" transform="rotate(-90 252.4 189.2)">58,7</text>
<text x="75.5" y="197.4">74,95</text>
<text x="35.9" y="198.1">11</text>
<text x="59" y="200.5" transform="rotate(-90 59 200.5)">35</text>
<text x="123.8" y="198.2">25</text>
<text x="188.8" y="200.2" transform="rotate(-90 188.8 200.2)">60</text>
<text x="226.7" y="200.2" transform="rotate(-90 226.7 200.2)">60</text>
<text x="319.1" y="198.7">497,3</text>
<text x="202.8" y="208.2">1,5</text>
<text x="102" y="214.1">497</text>
<text x="250.5" y="231.5">QTY</text>
<text x="260" y="231.4">PART NUMBER</text>
<text x="326.3" y="231.5">DESCRIPTION</text>
<text x="389.2" y="231.6">MASS (kg)</text>
<text x="73.6" y="235.6" transform="rotate(-90 73.6 235.6)">33</text>
<text x="151.5" y="234.6" transform="rotate(-90 151.5 234.6)">13</text>
<text x="252.8" y="236.8">1</text>
<text x="259" y="236.8">SIL-026-CSTF-01</text>
<text x="286.7" y="236.9">CHAPA ENFIBRADA. Parte izquierda del suelo. Espesor 1,5 mm</text>
<text x="389.2" y="236.8">0,63</text>
<text x="115.5" y="245.5">25</text>
<text x="170.8" y="244.1">11</text>
<text x="28.9" y="248.2" transform="rotate(-89 28.9 248.2)">2°</text>
<text x="35" y="247.4">11</text>
<text x="53" y="247.4">75</text>
<text x="101" y="249" transform="rotate(-90 101 249)">47</text>
<text x="206.2" y="250.4" transform="rotate(-30 206.2 250.4)">9</text>
<text x="51.7" y="266.1">98,5</text>
<text x="102" y="266.6">300</text>
<text x="358.5" y="275">SIL-026-SCTS-01-MET01</text>
<text x="358.5" y="279.4">2106</text>
</g>
<g font-size="3.1">
<text x="312.7" y="246.8">Tolerancias para dimensiones lineales y angulares sin indicación individual</text>
<text x="312.7" y="250.4">de tolerancia, según ISO 2768-1:1989</text>
<text x="312.7" y="254">Zonas de rugosidad no especificada, Ra 3.2</text>
<text x="377.7" y="285.6">A3</text>
<text x="397" y="285.9">1 /1</text>
</g>
<g font-size="2.4">
<text x="271.2" y="244.4">MATERIAL:</text>
<text x="271.3" y="252">ACABADO SUPERFICIAL:</text>
<text x="271.3" y="254.6">Cincado</text>
<text x="271.2" y="259.7">SCALE:</text>
<text x="350.6" y="261">DRAWN: Adrian Parro</text>
<text x="391.2" y="260.6">12/01/2015</text>
<text x="350.6" y="267">CHECKED: Antonio Garcia</text>
<text x="391.2" y="266.7">12/01/2015</text>
<text x="350.6" y="271.4">DWG NO:</text>
<text x="350.8" y="276.9">Id. Ref:</text>
<text x="350.8" y="282.8">REV</text>
<text x="371.2" y="282.9">SIZE</text>
<text x="390.9" y="282.9">SHEET</text>
</g>
</svg>
